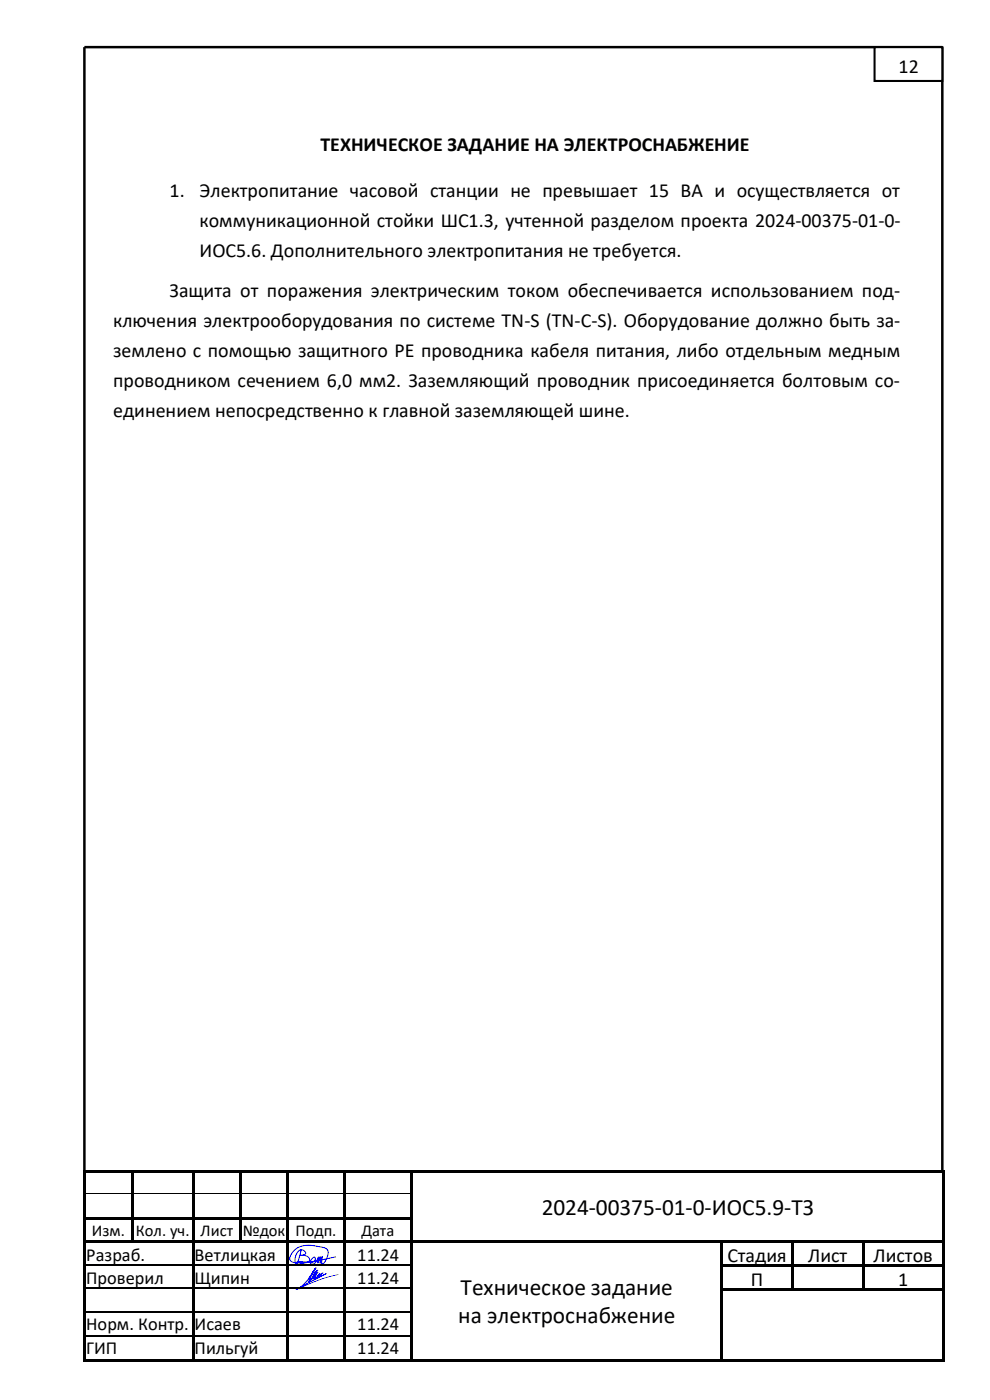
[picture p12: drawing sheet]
<svg xmlns="http://www.w3.org/2000/svg" width="210mm" height="297mm" viewBox="0 0 210 297" stroke-linecap="round" stroke-linejoin="round" font-family="sans-serif">
<g fill="#000">
<path d="M17.7 248.2h.5v.6h-.5z" fill-rule="evenodd"/>
<path d="M17.7 248.2h.5v.5h-.5z" fill-rule="evenodd"/>
<path d="M17.7 248.8h.5v4.4h-.5z" fill-rule="evenodd"/>
<path d="M17.7 253.2h.5v.6h-.5z" fill-rule="evenodd"/>
<path d="M17.7 253.8h.5v4.4h-.5z" fill-rule="evenodd"/>
<path d="M17.7 258.2h.5v.6h-.5z" fill-rule="evenodd"/>
<path d="M18.2 248.2h9.6v.5h-9.6z" fill-rule="evenodd"/>
<path d="M18.2 258.2h9.6v.5h-9.6z" fill-rule="evenodd"/>
<path d="M27.8 248.7l.5 .1z" fill-rule="evenodd"/>
<path d="M27.8 248.2h.5v.5h-.5z" fill-rule="evenodd"/>
<path d="M27.8 248.8h.5v4.4h-.5z" fill-rule="evenodd"/>
<path d="M27.8 253.2h.5v.6h-.5z" fill-rule="evenodd"/>
<path d="M27.8 253.8h.5v4.4h-.5z" fill-rule="evenodd"/>
<path d="M27.8 258.2h.5v.6h-.5z" fill-rule="evenodd"/>
<path d="M28.3 248.2h12.5v.5h-12.5z" fill-rule="evenodd"/>
<path d="M28.3 258.2h12.5v.5h-12.5z" fill-rule="evenodd"/>
<path d="M40.8 248.7l.5 .1z" fill-rule="evenodd"/>
<path d="M40.8 248.2h.5v.5h-.5z" fill-rule="evenodd"/>
<path d="M40.8 248.8h.5v4.4h-.5z" fill-rule="evenodd"/>
<path d="M40.8 253.2h.5v.6h-.5z" fill-rule="evenodd"/>
<path d="M40.8 253.8h.5v4.4h-.5z" fill-rule="evenodd"/>
<path d="M40.8 258.2h.5v.6h-.5z" fill-rule="evenodd"/>
<path d="M41.3 248.2h9.5v.5h-9.5z" fill-rule="evenodd"/>
<path d="M41.3 258.2h9.5v.5h-9.5z" fill-rule="evenodd"/>
<path d="M50.8 248.7l.5 .1z" fill-rule="evenodd"/>
<path d="M50.8 248.2h.5v.5h-.5z" fill-rule="evenodd"/>
<path d="M50.8 248.8h.5v4.4h-.5z" fill-rule="evenodd"/>
<path d="M50.8 253.2h.5v.6h-.5z" fill-rule="evenodd"/>
<path d="M50.8 253.8h.5v4.4h-.5z" fill-rule="evenodd"/>
<path d="M50.8 258.2h.5v.6h-.5z" fill-rule="evenodd"/>
<path d="M51.3 248.2h9.5v.5h-9.5z" fill-rule="evenodd"/>
<path d="M51.3 258.2h9.5v.5h-9.5z" fill-rule="evenodd"/>
<path d="M60.8 248.7l.5 .1z" fill-rule="evenodd"/>
<path d="M60.8 248.2h.5v.5h-.5z" fill-rule="evenodd"/>
<path d="M60.8 248.8h.5v4.4h-.5z" fill-rule="evenodd"/>
<path d="M60.8 253.2h.5v.6h-.5z" fill-rule="evenodd"/>
<path d="M60.8 253.8h.5v4.4h-.5z" fill-rule="evenodd"/>
<path d="M60.8 258.2h.5v.6h-.5z" fill-rule="evenodd"/>
<path d="M61.3 248.2h11.5v.5h-11.5z" fill-rule="evenodd"/>
<path d="M61.3 258.2h11.5v.5h-11.5z" fill-rule="evenodd"/>
<path d="M72.8 248.7l.5 .1z" fill-rule="evenodd"/>
<path d="M72.8 248.2h.5v.5h-.5z" fill-rule="evenodd"/>
<path d="M72.8 248.8h.5v4.4h-.5z" fill-rule="evenodd"/>
<path d="M72.8 253.2h.5v.6h-.5z" fill-rule="evenodd"/>
<path d="M72.8 253.8h.5v4.4h-.5z" fill-rule="evenodd"/>
<path d="M72.8 258.2h.5v.6h-.5z" fill-rule="evenodd"/>
<path d="M73.3 248.2h13.8v.5h-13.8z" fill-rule="evenodd"/>
<path d="M73.3 258.2h13.8v.5h-13.8z" fill-rule="evenodd"/>
<path d="M87.1 248.7l.5 .1z" fill-rule="evenodd"/>
<path d="M87.1 248.2h.5v.5h-.5z" fill-rule="evenodd"/>
<path d="M87.1 248.8h.5v4.4h-.5z" fill-rule="evenodd"/>
<path d="M87.1 253.2h.5v.6h-.5z" fill-rule="evenodd"/>
<path d="M87.1 253.8h.5v4.4h-.5z" fill-rule="evenodd"/>
<path d="M87.1 258.2h.5v.6h-.5z" fill-rule="evenodd"/>
<path d="M87.6 248.2h112.3v.5h-112.3z" fill-rule="evenodd"/>
<path d="M199.9 248.2h.5v.6h-.5z" fill-rule="evenodd"/>
<path d="M199.9 248.2h.5v.5h-.5z" fill-rule="evenodd"/>
<path d="M199.9 248.8h.5v4.4h-.5z" fill-rule="evenodd"/>
<path d="M199.9 253.2h.5v.6h-.5z" fill-rule="evenodd"/>
<path d="M199.9 253.8h.5v4.4h-.5z" fill-rule="evenodd"/>
<path d="M199.9 258.2h.5v.6h-.5z" fill-rule="evenodd"/>
<path d="M17.7 258.8h.5v4.5h-.5z" fill-rule="evenodd"/>
<path d="M17.7 263.3h.5v.5h-.5z" fill-rule="evenodd"/>
<path d="M17.7 263.8h.5v4.5h-.5z" fill-rule="evenodd"/>
<path d="M17.7 268.3h.5v.5h-.5z" fill-rule="evenodd"/>
<path d="M17.7 268.8h.5v4.5h-.5z" fill-rule="evenodd"/>
<path d="M17.7 273.3h.5v.5h-.5z" fill-rule="evenodd"/>
<path d="M17.7 273.8h.5v4.5h-.5z" fill-rule="evenodd"/>
<path d="M17.7 278.3h.5v.3h-.5z" fill-rule="evenodd"/>
<path d="M18.2 263.3h9.6v.5h-9.6z" fill-rule="evenodd"/>
<path d="M27.8 258.8h.5v4.5h-.5z" fill-rule="evenodd"/>
<path d="M27.8 263.3h.5v.5h-.5z" fill-rule="evenodd"/>
<path d="M28.3 263.3h12.5v.5h-12.5z" fill-rule="evenodd"/>
<path d="M40.8 258.8h.5v4.5h-.5z" fill-rule="evenodd"/>
<path d="M40.8 263.3h.5v.5h-.5z" fill-rule="evenodd"/>
<path d="M40.8 263.8h.5v4.5h-.5z" fill-rule="evenodd"/>
<path d="M40.8 268.3h.5v.5h-.5z" fill-rule="evenodd"/>
<path d="M40.8 268.8h.5v4.5h-.5z" fill-rule="evenodd"/>
<path d="M40.8 273.3h.5v.5h-.5z" fill-rule="evenodd"/>
<path d="M40.8 273.8h.5v4.5h-.5z" fill-rule="evenodd"/>
<path d="M40.8 278.3h.5v.3h-.5z" fill-rule="evenodd"/>
<path d="M41.3 263.3h9.5v.5h-9.5z" fill-rule="evenodd"/>
<path d="M50.8 258.8h.5v4.5h-.5z" fill-rule="evenodd"/>
<path d="M50.8 263.3h.5v.5h-.5z" fill-rule="evenodd"/>
<path d="M51.3 263.3h9.5v.5h-9.5z" fill-rule="evenodd"/>
<path d="M60.8 258.8h.5v4.5h-.5z" fill-rule="evenodd"/>
<path d="M60.8 263.3h.5v.5h-.5z" fill-rule="evenodd"/>
<path d="M60.8 263.8h.5v4.5h-.5z" fill-rule="evenodd"/>
<path d="M60.8 268.3h.5v.5h-.5z" fill-rule="evenodd"/>
<path d="M60.8 268.8h.5v4.5h-.5z" fill-rule="evenodd"/>
<path d="M60.8 273.3h.5v.5h-.5z" fill-rule="evenodd"/>
<path d="M60.8 273.8h.5v4.5h-.5z" fill-rule="evenodd"/>
<path d="M60.8 278.3h.5v.3h-.5z" fill-rule="evenodd"/>
<path d="M61.3 263.3h11.5v.5h-11.5z" fill-rule="evenodd"/>
<path d="M72.8 258.8h.5v4.5h-.5z" fill-rule="evenodd"/>
<path d="M72.8 263.3h.5v.5h-.5z" fill-rule="evenodd"/>
<path d="M72.8 263.8h.5v4.5h-.5z" fill-rule="evenodd"/>
<path d="M72.8 268.3h.5v.5h-.5z" fill-rule="evenodd"/>
<path d="M72.8 268.8h.5v4.5h-.5z" fill-rule="evenodd"/>
<path d="M72.8 273.3h.5v.5h-.5z" fill-rule="evenodd"/>
<path d="M72.8 273.8h.5v4.5h-.5z" fill-rule="evenodd"/>
<path d="M72.8 278.3h.5v.3h-.5z" fill-rule="evenodd"/>
<path d="M73.3 263.3h13.8v.5h-13.8z" fill-rule="evenodd"/>
<path d="M87.1 258.8h.5v4.5h-.5z" fill-rule="evenodd"/>
<path d="M87.1 263.3h.5v.5h-.5z" fill-rule="evenodd"/>
<path d="M87.1 263.8h.5v4.5h-.5z" fill-rule="evenodd"/>
<path d="M87.1 268.3h.5v.5h-.5z" fill-rule="evenodd"/>
<path d="M87.1 268.8h.5v4.5h-.5z" fill-rule="evenodd"/>
<path d="M87.1 273.3h.5v.5h-.5z" fill-rule="evenodd"/>
<path d="M87.1 273.8h.5v4.5h-.5z" fill-rule="evenodd"/>
<path d="M87.1 278.3h.5v.3h-.5z" fill-rule="evenodd"/>
<path d="M87.6 263.3h65.2v.5h-65.2z" fill-rule="evenodd"/>
<path d="M152.8 263.8h.5z" fill-rule="evenodd"/>
<path d="M152.8 263.3h.5v.5h-.5z" fill-rule="evenodd"/>
<path d="M152.8 263.8h.5v4.5h-.5z" fill-rule="evenodd"/>
<path d="M152.8 268.3h.5v.5h-.5z" fill-rule="evenodd"/>
<path d="M152.8 268.8h.5v4.5h-.5z" fill-rule="evenodd"/>
<path d="M152.8 273.3h.5v.5h-.5z" fill-rule="evenodd"/>
<path d="M152.8 273.8h.5v4.5h-.5z" fill-rule="evenodd"/>
<path d="M152.8 278.3h.5v.3h-.5z" fill-rule="evenodd"/>
<path d="M153.3 263.3h14.5v.5h-14.5z" fill-rule="evenodd"/>
<path d="M153.3 268.3h14.5v.5h-14.5z" fill-rule="evenodd"/>
<path d="M153.3 273.3h14.5v.5h-14.5z" fill-rule="evenodd"/>
<path d="M167.8 263.8h.6z" fill-rule="evenodd"/>
<path d="M167.8 263.3h.6v.5h-.6z" fill-rule="evenodd"/>
<path d="M167.8 263.8h.6v4.5h-.6z" fill-rule="evenodd"/>
<path d="M167.8 268.3h.6v.5h-.6z" fill-rule="evenodd"/>
<path d="M167.8 268.8h.6v4.5h-.6z" fill-rule="evenodd"/>
<path d="M167.8 273.3h.6v.5h-.6z" fill-rule="evenodd"/>
<path d="M168.4 263.3h14.4v.5h-14.4z" fill-rule="evenodd"/>
<path d="M168.4 268.3h14.4v.5h-14.4z" fill-rule="evenodd"/>
<path d="M168.4 273.3h14.4v.5h-14.4z" fill-rule="evenodd"/>
<path d="M182.8 263.8h.5z" fill-rule="evenodd"/>
<path d="M182.8 263.3h.5v.5h-.5z" fill-rule="evenodd"/>
<path d="M182.8 263.8h.5v4.5h-.5z" fill-rule="evenodd"/>
<path d="M182.8 268.3h.5v.5h-.5z" fill-rule="evenodd"/>
<path d="M182.8 268.8h.5v4.5h-.5z" fill-rule="evenodd"/>
<path d="M182.8 273.3h.5v.5h-.5z" fill-rule="evenodd"/>
<path d="M183.3 263.3h16.6v.5h-16.6z" fill-rule="evenodd"/>
<path d="M183.3 268.3h16.6v.5h-16.6z" fill-rule="evenodd"/>
<path d="M183.3 273.3h16.6v.5h-16.6z" fill-rule="evenodd"/>
<path d="M199.9 258.8h.5v4.5h-.5z" fill-rule="evenodd"/>
<path d="M199.9 263.3h.5v.5h-.5z" fill-rule="evenodd"/>
<path d="M199.9 263.8h.5v4.5h-.5z" fill-rule="evenodd"/>
<path d="M199.9 268.3h.5v.5h-.5z" fill-rule="evenodd"/>
<path d="M199.9 268.8h.5v4.5h-.5z" fill-rule="evenodd"/>
<path d="M199.9 273.3h.5v.5h-.5z" fill-rule="evenodd"/>
<path d="M199.9 273.8h.5v4.5h-.5z" fill-rule="evenodd"/>
<path d="M199.9 278.3h.5v.3h-.5z" fill-rule="evenodd"/>
<path d="M17.7 278.6h.5v4.7h-.5z" fill-rule="evenodd"/>
<path d="M17.7 283.3h.5v.2h-.5z" fill-rule="evenodd"/>
<path d="M17.7 283.5h.5v4.8h-.5z" fill-rule="evenodd"/>
<path d="M17.7 288.3h.5v.5h-.5z" fill-rule="evenodd"/>
<path d="M17.7 288.3h.5v.5h-.5z" fill-rule="evenodd"/>
<path d="M18.2 288.3h22.6v.5h-22.6z" fill-rule="evenodd"/>
<path d="M40.8 278.6h.5v4.7h-.5z" fill-rule="evenodd"/>
<path d="M40.8 283.3h.5v.2h-.5z" fill-rule="evenodd"/>
<path d="M40.8 283.5h.5v4.8h-.5z" fill-rule="evenodd"/>
<path d="M40.8 288.3h.5v.5h-.5z" fill-rule="evenodd"/>
<path d="M41.3 288.3h19.5v.5h-19.5z" fill-rule="evenodd"/>
<path d="M60.8 278.6h.5v4.7h-.5z" fill-rule="evenodd"/>
<path d="M60.8 283.3h.5v.2h-.5z" fill-rule="evenodd"/>
<path d="M60.8 283.5h.5v4.8h-.5z" fill-rule="evenodd"/>
<path d="M60.8 288.3h.5v.5h-.5z" fill-rule="evenodd"/>
<path d="M61.3 288.3h11.5v.5h-11.5z" fill-rule="evenodd"/>
<path d="M72.8 278.6h.5v4.7h-.5z" fill-rule="evenodd"/>
<path d="M72.8 283.3h.5v.2h-.5z" fill-rule="evenodd"/>
<path d="M72.8 283.5h.5v4.8h-.5z" fill-rule="evenodd"/>
<path d="M72.8 288.3h.5v.5h-.5z" fill-rule="evenodd"/>
<path d="M73.3 288.3h13.8v.5h-13.8z" fill-rule="evenodd"/>
<path d="M87.1 278.6h.5v4.7h-.5z" fill-rule="evenodd"/>
<path d="M87.1 283.3h.5v.2h-.5z" fill-rule="evenodd"/>
<path d="M87.1 283.5h.5v4.8h-.5z" fill-rule="evenodd"/>
<path d="M87.1 288.3h.5v.5h-.5z" fill-rule="evenodd"/>
<path d="M87.6 288.3h65.2v.5h-65.2z" fill-rule="evenodd"/>
<path d="M152.8 278.6h.5v4.7h-.5z" fill-rule="evenodd"/>
<path d="M152.8 283.3h.5v.2h-.5z" fill-rule="evenodd"/>
<path d="M152.8 283.5h.5v4.8h-.5z" fill-rule="evenodd"/>
<path d="M152.8 288.3h.5v.5h-.5z" fill-rule="evenodd"/>
<path d="M153.3 288.3h46.6v.5h-46.6z" fill-rule="evenodd"/>
<path d="M199.9 278.6h.5v4.7h-.5z" fill-rule="evenodd"/>
<path d="M199.9 283.3h.5v.2h-.5z" fill-rule="evenodd"/>
<path d="M199.9 283.5h.5v4.8h-.5z" fill-rule="evenodd"/>
<path d="M199.9 288.3h.5v.5h-.5z" fill-rule="evenodd"/>
<path d="M199.9 288.3h.5v.5h-.5z" fill-rule="evenodd"/>
</g>
<path d="M18.2 253.3h9.6M28.3 253.3h12.5M41.3 253.3h9.5M51.3 253.3h9.5M61.3 253.3h11.5M73.3 253.3h13.8" fill="none" stroke="#000" stroke-width=".21"/>
<path d="M63.9 265.1l-.7 2.5-.3 .7a2.27 2.27 0 0 1 1-3.1 .66 .66 0 0 1 .7 .2 .66 .66 0 0 1 .1 .7l-1 .3h.2a1.32 1.32 0 0 1 1.8 1 2.42 2.42 0 0 1-2.7 .4h2.8a.68 .68 0 0 0 .9-.2 .68 .68 0 0 0-.1-.9l-.1 .1a.91 .91 0 0 0-.5 1.4h.1a1.69 1.69 0 0 0 1.5-1.5l-.2 1.3 .5-1.4v1.4l.4-1.4v1.6a.52 .52 0 0 0 .7-.5 2.25 2.25 0 0 0 .3-2.7l-.6-.3-1.2-.2a4.9 4.9 0 0 0-5.7 1.6l-.3 .9a1.03 1.03 0 0 0 1.3 .9l3-.2 5.5-1M71.8 270.4a46.5 46.5 0 0 0-8.8 3.2h-.2l6.4-3.4-1.4 .6 .6-.7-1.1 1v-.2l.6-.7-.4 .5a.58 .58 0 0 1-.8 .5l.3-.8 .4-.4-1 1.4 1-1.9a3.9 3.9 0 0 0-1.3 1.9l-.6 .7 .5-1.3 1-1.8-.6 .9a11.9 11.9 0 0 1-2.9 3.6l.4-.2" fill="none" stroke="#00f" stroke-width=".21"/>
<g fill="none" stroke="#000" stroke-width=".25">
<path d="M18.2 268.4h22.6M18.2 273.4h22.6M18.2 278.4h22.6M41.3 268.4h19.5M41.3 273.4h19.5M41.3 278.4h19.5M61.3 268.4h11.5M61.3 273.4h11.5M61.3 278.4h11.5M73.3 268.4h13.8M73.3 273.4h13.8M73.3 278.4h13.8"/>
<path d="M18.2 283.4h22.6M41.3 283.4h19.5M61.3 283.4h11.5M73.3 283.4h13.8"/>
</g>
<path d="M17.9 248.4v-238.4h182v238.4" fill="none" stroke="#000" stroke-width=".53"/>
<path d="M185.5 10h14.4v7.2h-14.4z" fill-rule="evenodd" fill="#fff"/>
<path d="M185.5 10h14.4v7.2h-14.4z" fill="none" stroke="#000" stroke-width=".44"/>
<g fill="#fff">
<path d="M68 27.9h91.1v5.2h-91.1z" fill-rule="evenodd"/>
<path d="M42.3 37.8h148.8v5.2h-148.8z" fill-rule="evenodd"/>
<path d="M42.3 44.2h148.8v5.2h-148.8z" fill-rule="evenodd"/>
<path d="M42.3 50.6h102.3v5.1h-102.3z" fill-rule="evenodd"/>
<path d="M36 59h155.1v5.2h-155.1z" fill-rule="evenodd"/>
<path d="M24 65.4h167.1v5.1h-167.1z" fill-rule="evenodd"/>
<path d="M24 71.7h167.1v5.2h-167.1z" fill-rule="evenodd"/>
<path d="M24 78.1h167.1v5.1h-167.1z" fill-rule="evenodd"/>
<path d="M24 84.4h109.7v5.2h-109.7z" fill-rule="evenodd"/>
</g>
<g font-size="5">
<text x="114.9" y="257.8">2024-00375-01-0-ИОС5.9-ТЗ</text>
<text x="97.7" y="274.7">Техническое задание</text>
<text x="97.2" y="280.8">на электроснабжение</text>
</g>
<g font-size="4.2">
<text x="190.6" y="15.5">12</text>
<text x="68" y="32">ТЕХНИЧЕСКОЕ ЗАДАНИЕ НА ЭЛЕКТРОСНАБЖЕНИЕ</text>
<text x="36" y="41.8">1.</text>
<text x="42.3" y="41.8">Электропитание часовой станции не превышает 15 ВА и осуществляется от</text>
<text x="42.3" y="48.2">коммуникационной стойки ШС1.3, учтенной разделом проекта 2024-00375-01-0-</text>
<text x="42.3" y="54.6">ИОС5.6. Дополнительного электропитания не требуется.</text>
<text x="36" y="63">Защита от поражения электрическим током обеспечивается использованием под-</text>
<text x="24" y="69.4">ключения электрооборудования по системе TN-S (TN-C-S). Оборудование должно быть за-</text>
<text x="24" y="75.7">землено с помощью защитного PE проводника кабеля питания, либо отдельным медным</text>
<text x="24" y="82.1">проводником сечением 6,0 мм2. Заземляющий проводник присоединяется болтовым со-</text>
<text x="24" y="88.5">единением непосредственно к главной заземляющей шине.</text>
<text x="154.3" y="267.8">Стадия</text>
<text x="171.4" y="267.8">Лист</text>
<text x="185.3" y="267.8">Листов</text>
<text x="159.3" y="272.8">П</text>
<text x="190.5" y="272.8">1</text>
</g>
<g font-size="3.9">
<text x="18.3" y="267.5">Разраб.</text>
<text x="41.3" y="267.5">Ветлицкая</text>
<text x="75.8" y="267.5">11.24</text>
<text x="18.3" y="272.5">Проверил</text>
<text x="41.3" y="272.5">Щипин</text>
<text x="75.8" y="272.5">11.24</text>
<text x="18.3" y="282.2">Норм. Контр.</text>
<text x="18.3" y="287.2">ГИП</text>
<text x="41.3" y="282.2">Исаев</text>
<text x="41.3" y="287.2">Пильгуй</text>
<text x="75.8" y="282.2">11.24</text>
<text x="75.8" y="287.2">11.24</text>
</g>
<g font-size="3.5">
<text x="19.5" y="262.2">Изм.</text>
<text x="28.8" y="262.2">Кол. уч.</text>
<text x="42.6" y="262.2">Лист</text>
<text x="51.5" y="262.2">№док</text>
<text x="62.7" y="262.2">Подп.</text>
<text x="76.7" y="262.2">Дата</text>
</g>
</svg>
